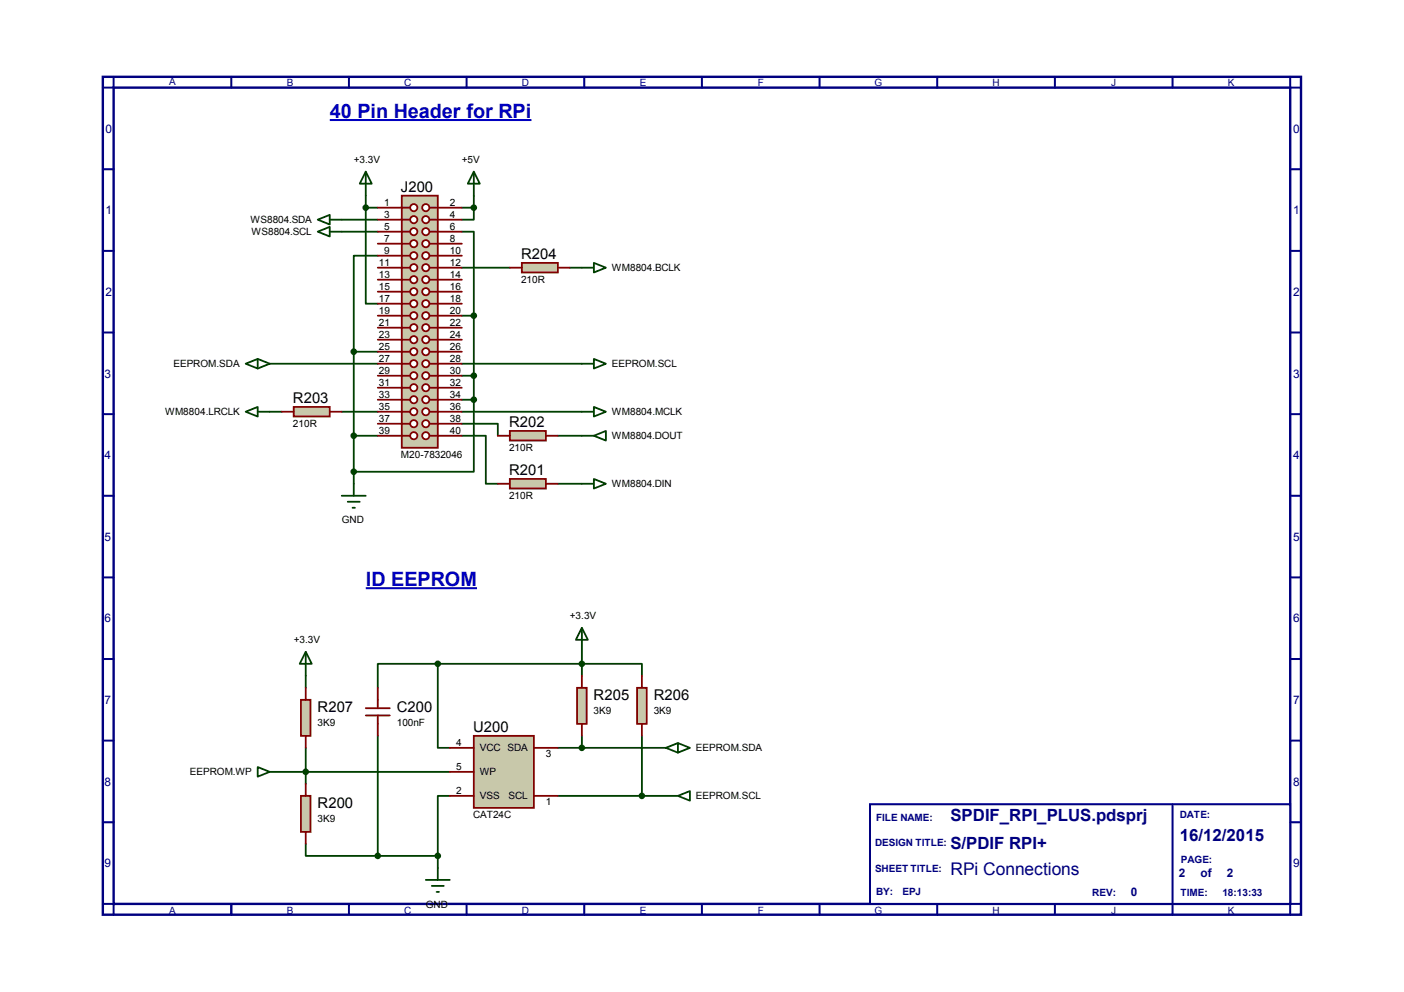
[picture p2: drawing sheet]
<svg xmlns="http://www.w3.org/2000/svg" width="297mm" height="210mm" viewBox="0 0 297 210" stroke-linecap="round" stroke-linejoin="round" font-family="sans-serif">
<path d="M21.8 16.3h253.4v177.2h-253.4zM24 18.5h249v172.8h-249z" fill="none" stroke="#000080" stroke-width=".51"/>
<path d="M24 16.3v2.2h-2.2M48.9 16.3v2.2" fill="none" stroke="#000080" stroke-width=".42"/>
<path d="M184.1 170.2h88.9v21.1h-88.9z" fill="#fff"/>
<g fill="none" stroke="#000080" stroke-width=".42">
<path d="M73.8 16.3v2.2M98.7 16.3v2.2M123.6 16.3v2.2M148.5 16.3v2.2M173.4 16.3v2.2M198.3 16.3v2.2M223.2 16.3v2.2M248.1 16.3v2.2M273 16.3v2.2h2.2M21.8 35.8h2.2M273 35.8h2.2M21.8 53.1h2.2"/>
<path d="M273 53.1h2.2M21.8 70.4h2.2M273 70.4h2.2M21.8 87.6h2.2M273 87.6h2.2M21.8 104.9h2.2M273 104.9h2.2M21.8 122.2h2.2M21.8 139.4h2.2M273 122.2h2.2M273 139.4h2.2M21.8 156.7h2.2"/>
<path d="M273 156.7h2.2M21.8 174h2.2M184.1 170.2h88.9v21.1h-88.9zM248.1 170.2v23.3M273 174h2.2M21.8 191.3h2.2v2.2M48.9 191.3v2.2M73.8 191.3v2.2M98.7 191.3v2.2M123.6 191.3v2.2M148.5 191.3v2.2M173.4 191.3v2.2"/>
<path d="M198.3 191.3v2.2M223.2 191.3v2.2M275.2 191.3h-2.2v2.2"/>
</g>
<g fill="none" stroke="#004000" stroke-width=".38">
<path d="M72.3 46.5h7.6M72.3 49h7.6M77.4 43.9v20.4h2.5M77.4 41.4v2.5M77.4 43.9h2.5M79.9 54.1h-5.1v20.3M97.7 49h2.5v17.8M97.7 56.6h10.2M97.7 43.9h2.5M100.2 43.9v2.6h-2.5M100.2 41.4v2.5M120.6 56.6h2.5"/>
<path d="M57.1 77h22.8M74.8 74.4h5.1M74.8 74.4v28M97.7 66.8h2.5M97.7 79.5h2.5M97.7 77h25.4M100.2 66.8v17.8M57.1 87.1h2.5M72.3 87.1h7.6M74.8 92.2h5.1M97.7 92.2h5.1v10.2h2.5M97.7 89.7h7.6v2.5"/>
<path d="M97.7 87.1h25.4M97.7 84.6h2.5M100.2 84.6v15.2h-25.4M118 92.2h5.1M118 102.4h5.1M123.1 137.9v5.1M64.7 143v2.5M64.7 158.2v7.7M79.9 155.7v25.4M92.6 140.5h43.2v2.5M92.6 140.5v17.7h2.6M92.6 140.5h-12.7v5"/>
<path d="M118 158.2h22.9M123.1 155.7v2.5M135.8 155.7v12.7M59.6 163.3h35.6M64.7 178.6v2.5h15.2M95.2 168.4h-2.6v12.7M118 168.4h22.9M79.9 181.1h12.7M92.6 181.1v2.5"/>
</g>
<path d="M107.9 101.3h7.6v2.1h-7.6z" fill="#c8c8aa"/>
<path d="M105.3 102.4h2.6M107.9 101.3h7.6v2.1h-7.6zM115.5 102.4h2.5" fill="none" stroke="#800000" stroke-width=".38"/>
<path d="M107.9 91.2h7.6v2h-7.6z" fill="#c8c8aa"/>
<path d="M105.3 92.2h2.6M107.9 91.2h7.6v2h-7.6zM115.5 92.2h2.5" fill="none" stroke="#800000" stroke-width=".38"/>
<path d="M62.1 86.1h7.7v2h-7.7z" fill="#c8c8aa"/>
<path d="M59.6 87.1h2.5M62.1 86.1h7.7v2h-7.7zM69.8 87.1h2.5" fill="none" stroke="#800000" stroke-width=".38"/>
<path d="M110.4 55.6h7.6v2.1h-7.6z" fill="#c8c8aa"/>
<path d="M107.9 56.6h2.5M110.4 55.6h7.6v2.1h-7.6zM118 56.6h2.6" fill="none" stroke="#800000" stroke-width=".38"/>
<path d="M85 41.4h7.6v53.3h-7.6z" fill="#c8c8aa"/>
<path d="M85 41.4h7.6v53.3h-7.6zM85 43.9h1.8" fill="none" stroke="#800000" stroke-width=".38"/>
<circle cx="87.5" cy="43.9" r=".76" fill="#fff"/>
<g fill="none" stroke="#800000" stroke-width=".38">
<path d="M85 46.5h1.8"/>
<circle cx="87.5" cy="43.9" r=".76"/>
</g>
<circle cx="87.5" cy="46.5" r=".76" fill="#fff"/>
<g fill="none" stroke="#800000" stroke-width=".38">
<path d="M85 49h1.8"/>
<circle cx="87.5" cy="46.5" r=".76"/>
</g>
<circle cx="87.5" cy="49" r=".76" fill="#fff"/>
<g fill="none" stroke="#800000" stroke-width=".38">
<path d="M85 51.6h1.8"/>
<circle cx="87.5" cy="49" r=".76"/>
</g>
<circle cx="87.5" cy="51.6" r=".76" fill="#fff"/>
<g fill="none" stroke="#800000" stroke-width=".38">
<path d="M90.8 43.9h1.8"/>
<circle cx="87.5" cy="51.6" r=".76"/>
</g>
<circle cx="90.1" cy="43.9" r=".76" fill="#fff"/>
<g fill="none" stroke="#800000" stroke-width=".38">
<path d="M90.8 46.5h1.8"/>
<circle cx="90.1" cy="43.9" r=".76"/>
</g>
<circle cx="90.1" cy="46.5" r=".76" fill="#fff"/>
<g fill="none" stroke="#800000" stroke-width=".38">
<path d="M90.8 49h1.8"/>
<circle cx="90.1" cy="46.5" r=".76"/>
</g>
<circle cx="90.1" cy="49" r=".76" fill="#fff"/>
<g fill="none" stroke="#800000" stroke-width=".38">
<path d="M90.8 51.6h1.8"/>
<circle cx="90.1" cy="49" r=".76"/>
</g>
<circle cx="90.1" cy="51.6" r=".76" fill="#fff"/>
<g fill="none" stroke="#800000" stroke-width=".38">
<path d="M85 54.1h1.8"/>
<circle cx="90.1" cy="51.6" r=".76"/>
</g>
<circle cx="87.5" cy="54.1" r=".76" fill="#fff"/>
<g fill="none" stroke="#800000" stroke-width=".38">
<path d="M90.8 54.1h1.8"/>
<circle cx="87.5" cy="54.1" r=".76"/>
</g>
<circle cx="90.1" cy="54.1" r=".76" fill="#fff"/>
<g fill="none" stroke="#800000" stroke-width=".38">
<path d="M85 56.6h1.8"/>
<circle cx="90.1" cy="54.1" r=".76"/>
</g>
<circle cx="87.5" cy="56.6" r=".76" fill="#fff"/>
<g fill="none" stroke="#800000" stroke-width=".38">
<path d="M90.8 56.6h1.8"/>
<circle cx="87.5" cy="56.6" r=".76"/>
</g>
<circle cx="90.1" cy="56.6" r=".76" fill="#fff"/>
<g fill="none" stroke="#800000" stroke-width=".38">
<path d="M85 59.2h1.8"/>
<circle cx="90.1" cy="56.6" r=".76"/>
</g>
<circle cx="87.5" cy="59.2" r=".76" fill="#fff"/>
<g fill="none" stroke="#800000" stroke-width=".38">
<path d="M90.8 59.2h1.8"/>
<circle cx="87.5" cy="59.2" r=".76"/>
</g>
<circle cx="90.1" cy="59.2" r=".76" fill="#fff"/>
<g fill="none" stroke="#800000" stroke-width=".38">
<path d="M85 61.7h1.8"/>
<circle cx="90.1" cy="59.2" r=".76"/>
</g>
<circle cx="87.5" cy="61.7" r=".76" fill="#fff"/>
<g fill="none" stroke="#800000" stroke-width=".38">
<path d="M90.8 61.7h1.8"/>
<circle cx="87.5" cy="61.7" r=".76"/>
</g>
<circle cx="90.1" cy="61.7" r=".76" fill="#fff"/>
<g fill="none" stroke="#800000" stroke-width=".38">
<path d="M85 64.3h1.8"/>
<circle cx="90.1" cy="61.7" r=".76"/>
</g>
<circle cx="87.5" cy="64.3" r=".76" fill="#fff"/>
<g fill="none" stroke="#800000" stroke-width=".38">
<path d="M90.8 64.3h1.8"/>
<circle cx="87.5" cy="64.3" r=".76"/>
</g>
<circle cx="90.1" cy="64.3" r=".76" fill="#fff"/>
<g fill="none" stroke="#800000" stroke-width=".38">
<path d="M85 66.8h1.8"/>
<circle cx="90.1" cy="64.3" r=".76"/>
</g>
<circle cx="87.5" cy="66.8" r=".76" fill="#fff"/>
<g fill="none" stroke="#800000" stroke-width=".38">
<path d="M90.8 66.8h1.8"/>
<circle cx="87.5" cy="66.8" r=".76"/>
</g>
<circle cx="90.1" cy="66.8" r=".76" fill="#fff"/>
<g fill="none" stroke="#800000" stroke-width=".38">
<path d="M85 69.3h1.8"/>
<circle cx="90.1" cy="66.8" r=".76"/>
</g>
<circle cx="87.5" cy="69.3" r=".76" fill="#fff"/>
<g fill="none" stroke="#800000" stroke-width=".38">
<path d="M90.8 69.3h1.8"/>
<circle cx="87.5" cy="69.3" r=".76"/>
</g>
<circle cx="90.1" cy="69.3" r=".76" fill="#fff"/>
<g fill="none" stroke="#800000" stroke-width=".38">
<path d="M85 71.9h1.8"/>
<circle cx="90.1" cy="69.3" r=".76"/>
</g>
<circle cx="87.5" cy="71.9" r=".76" fill="#fff"/>
<g fill="none" stroke="#800000" stroke-width=".38">
<path d="M90.8 71.9h1.8"/>
<circle cx="87.5" cy="71.9" r=".76"/>
</g>
<circle cx="90.1" cy="71.9" r=".76" fill="#fff"/>
<g fill="none" stroke="#800000" stroke-width=".38">
<path d="M85 74.4h1.8"/>
<circle cx="90.1" cy="71.9" r=".76"/>
</g>
<circle cx="87.5" cy="74.4" r=".76" fill="#fff"/>
<g fill="none" stroke="#800000" stroke-width=".38">
<path d="M90.8 74.4h1.8"/>
<circle cx="87.5" cy="74.4" r=".76"/>
</g>
<circle cx="90.1" cy="74.4" r=".76" fill="#fff"/>
<g fill="none" stroke="#800000" stroke-width=".38">
<path d="M85 77h1.8"/>
<circle cx="90.1" cy="74.4" r=".76"/>
</g>
<circle cx="87.5" cy="77" r=".76" fill="#fff"/>
<g fill="none" stroke="#800000" stroke-width=".38">
<path d="M90.8 77h1.8"/>
<circle cx="87.5" cy="77" r=".76"/>
</g>
<circle cx="90.1" cy="77" r=".76" fill="#fff"/>
<g fill="none" stroke="#800000" stroke-width=".38">
<path d="M85 79.5h1.8"/>
<circle cx="90.1" cy="77" r=".76"/>
</g>
<circle cx="87.5" cy="79.5" r=".76" fill="#fff"/>
<g fill="none" stroke="#800000" stroke-width=".38">
<path d="M90.8 79.5h1.8"/>
<circle cx="87.5" cy="79.5" r=".76"/>
</g>
<circle cx="90.1" cy="79.5" r=".76" fill="#fff"/>
<g fill="none" stroke="#800000" stroke-width=".38">
<path d="M85 82h1.8"/>
<circle cx="90.1" cy="79.5" r=".76"/>
</g>
<circle cx="87.5" cy="82" r=".76" fill="#fff"/>
<g fill="none" stroke="#800000" stroke-width=".38">
<path d="M90.8 82h1.8"/>
<circle cx="87.5" cy="82" r=".76"/>
</g>
<circle cx="90.1" cy="82" r=".76" fill="#fff"/>
<g fill="none" stroke="#800000" stroke-width=".38">
<path d="M85 84.6h1.8"/>
<circle cx="90.1" cy="82" r=".76"/>
</g>
<circle cx="87.5" cy="84.6" r=".76" fill="#fff"/>
<g fill="none" stroke="#800000" stroke-width=".38">
<path d="M90.8 84.6h1.8"/>
<circle cx="87.5" cy="84.6" r=".76"/>
</g>
<circle cx="90.1" cy="84.6" r=".76" fill="#fff"/>
<g fill="none" stroke="#800000" stroke-width=".38">
<path d="M85 87.1h1.8"/>
<circle cx="90.1" cy="84.6" r=".76"/>
</g>
<circle cx="87.5" cy="87.1" r=".76" fill="#fff"/>
<g fill="none" stroke="#800000" stroke-width=".38">
<path d="M90.8 87.1h1.8"/>
<circle cx="87.5" cy="87.1" r=".76"/>
</g>
<circle cx="90.1" cy="87.1" r=".76" fill="#fff"/>
<g fill="none" stroke="#800000" stroke-width=".38">
<path d="M85 89.7h1.8"/>
<circle cx="90.1" cy="87.1" r=".76"/>
</g>
<circle cx="87.5" cy="89.7" r=".76" fill="#fff"/>
<g fill="none" stroke="#800000" stroke-width=".38">
<path d="M90.8 89.7h1.8"/>
<circle cx="87.5" cy="89.7" r=".76"/>
</g>
<circle cx="90.1" cy="89.7" r=".76" fill="#fff"/>
<g fill="none" stroke="#800000" stroke-width=".38">
<path d="M85 92.2h1.8"/>
<circle cx="90.1" cy="89.7" r=".76"/>
</g>
<circle cx="87.5" cy="92.2" r=".76" fill="#fff"/>
<g fill="none" stroke="#800000" stroke-width=".38">
<path d="M90.8 92.2h1.8"/>
<circle cx="87.5" cy="92.2" r=".76"/>
</g>
<circle cx="90.1" cy="92.2" r=".76" fill="#fff"/>
<g fill="none" stroke="#800000" stroke-width=".38">
<path d="M79.9 43.9h5.1M79.9 46.5h5.1M79.9 49h5.1M79.9 51.6h5.1M79.9 54.1h5.1M79.9 56.6h5.1M79.9 59.2h5.1M92.6 43.9h5.1M92.6 46.5h5.1M92.6 49h5.1M92.6 51.6h5.1M92.6 54.1h5.1"/>
<path d="M92.6 56.6h5.1M92.6 59.2h5.1M79.9 79.5h5.1M79.9 77h5.1M79.9 61.7h5.1M79.9 74.4h5.1M79.9 64.3h5.1M79.9 71.9h5.1M79.9 66.8h5.1M79.9 69.3h5.1M92.6 79.5h5.1M92.6 77h5.1"/>
<path d="M92.6 61.7h5.1M92.6 74.4h5.1M92.6 64.3h5.1M92.6 71.9h5.1M92.6 66.8h5.1M92.6 69.3h5.1M79.9 92.2h5.1M79.9 89.7h5.1M79.9 87.1h5.1M79.9 84.6h5.1M79.9 82h5.1M92.6 92.2h5.1"/>
<path d="M92.6 89.7h5.1M92.6 87.1h5.1M92.6 84.6h5.1M92.6 82h5.1"/>
<circle cx="90.1" cy="92.2" r=".76"/>
</g>
<g fill="none" stroke="#004000" stroke-width=".38">
<path d="M77.4 36.3l1.3 2.6h-2.6zM77.4 36.3v5.1M67.2 46.5l2.6-1v2zM67.2 49l2.6-1v2zM69.8 46.5h2.5M69.8 49h2.5M123.1 56.6h2.5M125.6 55.6l2.6 1-2.6 1.1zM52 87.1l2.5-1v2zM54.5 87.1h2.6M123.1 92.2h2.5M125.6 92.2l2.6-1v2z"/>
<path d="M123.1 102.4h2.5M125.6 101.3l2.6 1.1-2.6 1z"/>
</g>
<path d="M100.2 155.7h12.7v15.2h-12.7z" fill="#c8c8aa"/>
<path d="M77.4 149.9h5.1M77.4 151.4h5.1M79.9 145.5v4.4M79.9 151.4v4.3M95.2 158.2h5M100.2 155.7h12.7v15.2h-12.7zM112.9 158.2h5.1M95.2 168.4h5M95.2 163.3h5M112.9 168.4h5.1" fill="none" stroke="#800000" stroke-width=".38"/>
<path d="M122.1 145.5h2v7.7h-2z" fill="#c8c8aa"/>
<path d="M122.1 145.5h2v7.7h-2zM123.1 143v2.5M123.1 153.2v2.5" fill="none" stroke="#800000" stroke-width=".38"/>
<path d="M134.8 145.5h2v7.7h-2z" fill="#c8c8aa"/>
<path d="M134.8 145.5h2v7.7h-2zM135.8 143v2.5M135.8 153.2v2.5" fill="none" stroke="#800000" stroke-width=".38"/>
<path d="M123.1 132.8l1.3 2.6h-2.6zM123.1 132.8v5.1" fill="none" stroke="#004000" stroke-width=".38"/>
<circle cx="123.1" cy="140.5" r=".51" fill="#004000"/>
<g fill="none" stroke="#004000" stroke-width=".38">
<path d="M72.3 104.9h5.1M73.6 106.2h2.5M74.6 107.4h.5M74.8 102.4v2.5"/>
<circle cx="123.1" cy="140.5" r=".51"/>
</g>
<circle cx="77.4" cy="43.9" r=".51" fill="#004000"/>
<circle cx="77.4" cy="43.9" r=".51" fill="none" stroke="#004000" stroke-width=".38"/>
<circle cx="74.8" cy="92.2" r=".51" fill="#004000"/>
<circle cx="74.8" cy="92.2" r=".51" fill="none" stroke="#004000" stroke-width=".38"/>
<circle cx="74.8" cy="74.4" r=".51" fill="#004000"/>
<circle cx="74.8" cy="74.4" r=".51" fill="none" stroke="#004000" stroke-width=".38"/>
<circle cx="100.2" cy="66.8" r=".51" fill="#004000"/>
<circle cx="100.2" cy="66.8" r=".51" fill="none" stroke="#004000" stroke-width=".38"/>
<circle cx="100.2" cy="79.5" r=".51" fill="#004000"/>
<circle cx="100.2" cy="79.5" r=".51" fill="none" stroke="#004000" stroke-width=".38"/>
<circle cx="74.8" cy="99.8" r=".51" fill="#004000"/>
<circle cx="74.8" cy="99.8" r=".51" fill="none" stroke="#004000" stroke-width=".38"/>
<circle cx="100.2" cy="84.6" r=".51" fill="#004000"/>
<g fill="none" stroke="#004000" stroke-width=".38">
<path d="M90.1 186.2h5.1M91.4 187.5h2.5M92.4 188.7h.5M92.6 183.6v2.6"/>
<circle cx="100.2" cy="84.6" r=".51"/>
</g>
<path d="M63.7 148.1h2v7.6h-2z" fill="#c8c8aa"/>
<path d="M63.7 148.1h2v7.6h-2zM64.7 145.5v2.6M64.7 155.7v2.5" fill="none" stroke="#800000" stroke-width=".38"/>
<circle cx="92.6" cy="140.5" r=".51" fill="#004000"/>
<circle cx="92.6" cy="140.5" r=".51" fill="none" stroke="#004000" stroke-width=".38"/>
<circle cx="92.6" cy="181.1" r=".51" fill="#004000"/>
<g fill="none" stroke="#004000" stroke-width=".38">
<path d="M64.7 137.9l1.3 2.6h-2.6zM64.7 137.9v5.1M54.5 162.3l2.6 1-2.6 1zM57.1 163.3h2.5"/>
<circle cx="92.6" cy="181.1" r=".51"/>
</g>
<circle cx="64.7" cy="163.3" r=".51" fill="#004000"/>
<g fill="none" stroke="#004000" stroke-width=".38">
<path d="M100.2 36.3l1.3 2.6h-2.5zM100.2 36.3v5.1M123.1 87.1h2.5M125.6 86.1l2.6 1-2.6 1z"/>
<circle cx="64.7" cy="163.3" r=".51"/>
</g>
<path d="M69.8 25.4h42.6M77.4 124.5h23.5" fill="none" stroke="#0000c0" stroke-width=".42"/>
<circle cx="100.2" cy="43.9" r=".51" fill="#004000"/>
<circle cx="100.2" cy="43.9" r=".51" fill="none" stroke="#004000" stroke-width=".38"/>
<circle cx="79.9" cy="181.1" r=".51" fill="#004000"/>
<g fill="none" stroke="#004000" stroke-width=".38">
<path d="M143.4 157.2l2.6 1-2.6 1.1zM143.4 157.2l-2.5 1 2.5 1.1M140.9 168.4h2.5M143.4 168.4l2.6-1v2z"/>
<circle cx="79.9" cy="181.1" r=".51"/>
</g>
<circle cx="135.8" cy="168.4" r=".51" fill="#004000"/>
<circle cx="135.8" cy="168.4" r=".51" fill="none" stroke="#004000" stroke-width=".38"/>
<circle cx="123.1" cy="158.2" r=".51" fill="#004000"/>
<g fill="none" stroke="#004000" stroke-width=".38">
<path d="M52 77l2.5-1.1v2.1zM54.5 75.9l2.6 1.1-2.6 1M123.1 77h2.5M125.6 75.9l2.6 1.1-2.6 1z"/>
<circle cx="123.1" cy="158.2" r=".51"/>
</g>
<path d="M63.7 168.4h2v7.6h-2z" fill="#c8c8aa"/>
<path d="M63.7 168.4h2v7.6h-2zM64.7 165.9v2.5M64.7 176v2.6" fill="none" stroke="#800000" stroke-width=".38"/>
<g font-size="4.2" fill="#0000c0">
<text x="69.8" y="24.9">40 Pin Header for RPi</text>
<text x="77.4" y="124">ID EEPROM</text>
</g>
<text font-size="3.7" fill="#000080" x="201.1" y="185.2">RPi Connections</text>
<g font-size="3.6" fill="#000080">
<text x="201.1" y="173.8">SPDIF_RPI_PLUS.pdsprj</text>
<text x="201.1" y="179.6">S/PDIF RPI+</text>
<text x="249.6" y="177.9">16/12/2015</text>
</g>
<g font-size="3.1">
<text x="84.8" y="40.6">J200</text>
<text x="110.2" y="54.8">R204</text>
<text x="62" y="85.3">R203</text>
<text x="107.7" y="90.3">R202</text>
<text x="107.7" y="100.5">R201</text>
<text x="125.6" y="148.2">R205</text>
<text x="138.3" y="148.2">R206</text>
<text x="67.2" y="150.7">R207</text>
<text x="83.9" y="150.7">C200</text>
<text x="100.1" y="154.8">U200</text>
<text x="67.2" y="171">R200</text>
</g>
<g font-size="2.5" fill="#000080">
<text x="22.3" y="28.1">0</text>
<text x="273.6" y="28.1">0</text>
<text x="22.3" y="45.3">1</text>
<text x="273.6" y="45.3">1</text>
<text x="22.3" y="62.6">2</text>
<text x="273.6" y="62.6">2</text>
<text x="22.1" y="79.9">3</text>
<text x="273.6" y="79.9">3</text>
<text x="22.1" y="97.2">4</text>
<text x="273.6" y="97.2">4</text>
<text x="22.1" y="114.4">5</text>
<text x="273.6" y="114.4">5</text>
<text x="22.1" y="131.7">6</text>
<text x="273.6" y="131.7">6</text>
<text x="22.1" y="149">7</text>
<text x="273.6" y="149">7</text>
<text x="22.1" y="166.2">8</text>
<text x="273.6" y="166.2">8</text>
<text x="22.1" y="183.5">9</text>
<text x="249.4" y="185.6">2</text>
<text x="254" y="185.6">of</text>
<text x="259.6" y="185.6">2</text>
<text x="273.6" y="183.5">9</text>
<text x="239.3" y="189.7">0</text>
</g>
<g font-size="2.1" fill="#000080">
<text x="35.8" y="18">A</text>
<text x="60.7" y="18.3">B</text>
<text x="85.5" y="18.3">C</text>
<text x="110.4" y="18.3">D</text>
<text x="135.3" y="18.3">E</text>
<text x="160.3" y="18.3">F</text>
<text x="185" y="18.3">G</text>
<text x="210" y="18.3">H</text>
<text x="235.1" y="18.3">J</text>
<text x="259.8" y="18.3">K</text>
<text x="185.3" y="173.7">FILE NAME:</text>
<text x="249.6" y="173.1">DATE:</text>
<text x="185.1" y="179.1">DESIGN TITLE:</text>
<text x="185.1" y="184.4">SHEET TITLE:</text>
<text x="249.8" y="182.5">PAGE:</text>
<text x="185.3" y="189.4">BY:</text>
<text x="190.9" y="189.4">EPJ</text>
<text x="231.1" y="189.5">REV:</text>
<text x="249.8" y="189.5">TIME:</text>
<text x="258.6" y="189.5">18:13:33</text>
<text x="35.8" y="193.3">A</text>
<text x="60.7" y="193.3">B</text>
<text x="85.5" y="193.3">C</text>
<text x="110.4" y="193.3">D</text>
<text x="135.3" y="193.3">E</text>
<text x="160.3" y="193.3">F</text>
<text x="185" y="193.3">G</text>
<text x="210" y="193.3">H</text>
<text x="235.1" y="193.3">J</text>
<text x="259.8" y="193.3">K</text>
</g>
<g font-size="2.1">
<text x="74.8" y="34.5">+3.3V</text>
<text x="97.7" y="34.5">+5V</text>
<text x="53" y="47.2">WS8804.SDA</text>
<text x="81.3" y="43.6">1</text>
<text x="81.3" y="46.1">3</text>
<text x="95.2" y="43.6">2</text>
<text x="95.2" y="46.1">4</text>
<text x="53.2" y="49.8">WS8804.SCL</text>
<text x="81.3" y="48.6">5</text>
<text x="81.3" y="51.2">7</text>
<text x="81.3" y="53.7">9</text>
<text x="95.2" y="48.6">6</text>
<text x="95.2" y="51.2">8</text>
<text x="95.2" y="53.7">10</text>
<text x="80.1" y="56.3">11</text>
<text x="80.1" y="58.8">13</text>
<text x="95.2" y="56.3">12</text>
<text x="95.2" y="58.8">14</text>
<text x="110.2" y="59.8">210R</text>
<text x="129.5" y="57.4">WM8804.BCLK</text>
<text x="80.1" y="61.3">15</text>
<text x="80.1" y="63.9">17</text>
<text x="95.2" y="61.3">16</text>
<text x="95.2" y="63.9">18</text>
<text x="80.1" y="71.5">23</text>
<text x="80.1" y="66.4">19</text>
<text x="80.1" y="69">21</text>
<text x="95.2" y="71.5">24</text>
<text x="95.2" y="69">22</text>
<text x="95.2" y="66.4">20</text>
<text x="36.7" y="77.7">EEPROM.SDA</text>
<text x="80.1" y="76.6">27</text>
<text x="80.1" y="74">25</text>
<text x="95.2" y="76.6">28</text>
<text x="95.2" y="74">26</text>
<text x="129.5" y="77.7">EEPROM.SCL</text>
<text x="80.1" y="81.7">31</text>
<text x="80.1" y="79.1">29</text>
<text x="95.2" y="81.7">32</text>
<text x="95.2" y="79.1">30</text>
<text x="34.9" y="87.9">WM8804.LRCLK</text>
<text x="80.1" y="89.3">37</text>
<text x="80.1" y="86.7">35</text>
<text x="80.1" y="84.2">33</text>
<text x="95.2" y="89.3">38</text>
<text x="95.2" y="86.7">36</text>
<text x="95.2" y="84.2">34</text>
<text x="129.5" y="87.9">WM8804.MCLK</text>
<text x="62" y="90.3">210R</text>
<text x="80.1" y="91.8">39</text>
<text x="95.2" y="91.8">40</text>
<text x="107.7" y="95.4">210R</text>
<text x="129.5" y="93">WM8804.DOUT</text>
<text x="84.8" y="96.9">M20-7832046</text>
<text x="107.7" y="105.5">210R</text>
<text x="129.5" y="103.1">WM8804.DIN</text>
<text x="72.3" y="110.7">GND</text>
<text x="120.6" y="131.1">+3.3V</text>
<text x="62.1" y="136.1">+3.3V</text>
<text x="67.2" y="153.6">3K9</text>
<text x="83.9" y="153.6">100nF</text>
<text x="125.6" y="151.1">3K9</text>
<text x="138.3" y="151.1">3K9</text>
<text x="96.5" y="157.9">4</text>
<text x="101.5" y="159">VCC SDA</text>
<text x="115.5" y="160.2">3</text>
<text x="147.2" y="159">EEPROM.SDA</text>
<text x="40.2" y="164.1">EEPROM.WP</text>
<text x="96.5" y="162.9">5</text>
<text x="101.5" y="164.1">WP</text>
<text x="67.2" y="173.9">3K9</text>
<text x="96.5" y="168">2</text>
<text x="100.1" y="173.1">CAT24C</text>
<text x="101.5" y="169.2">VSS</text>
<text x="107.6" y="169.2">SCL</text>
<text x="115.5" y="170.3">1</text>
<text x="147.2" y="169.2">EEPROM.SCL</text>
<text x="90.1" y="192">GND</text>
</g>
</svg>
